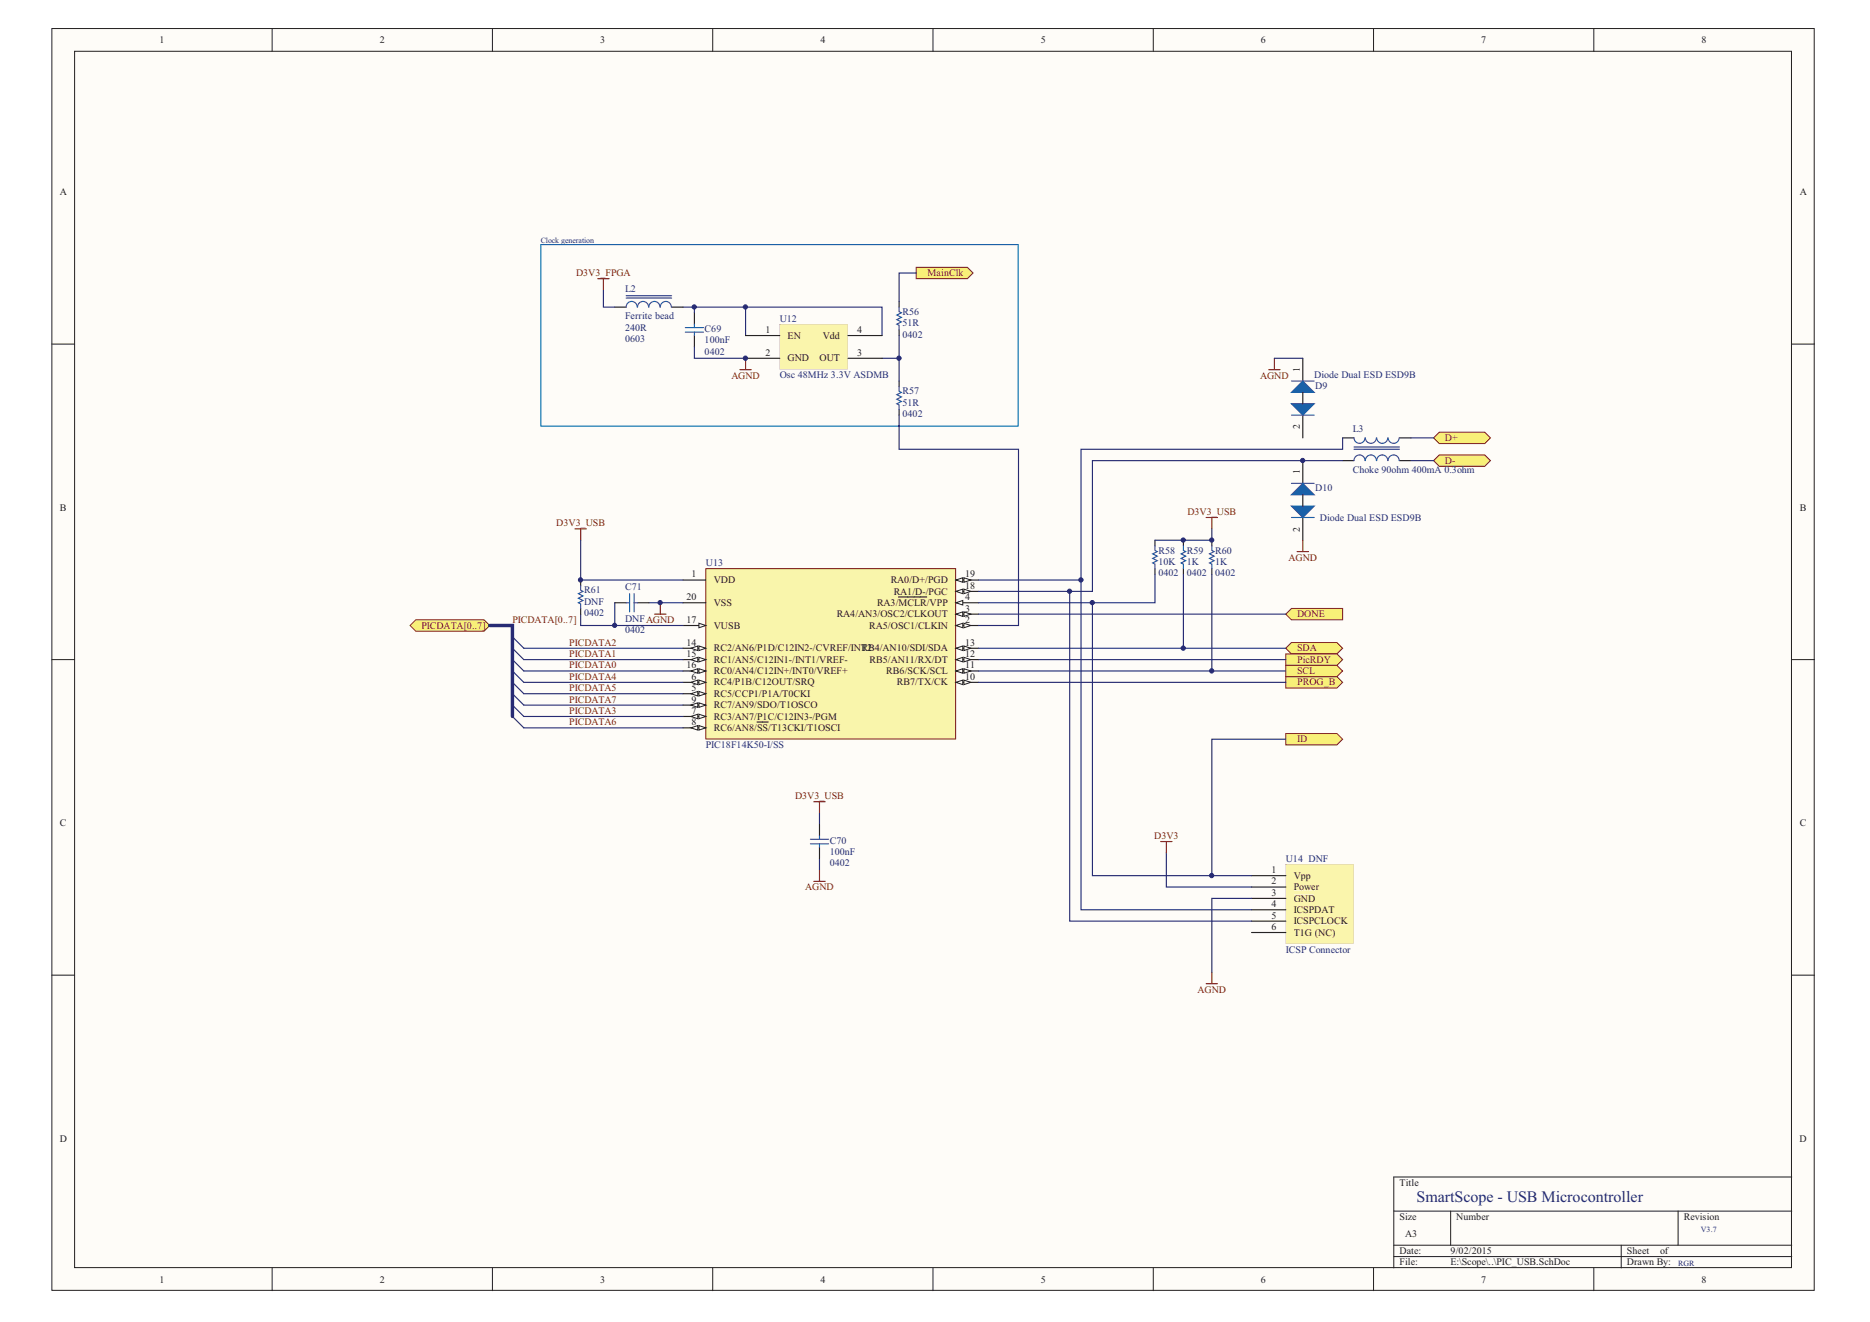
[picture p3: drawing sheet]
<svg xmlns="http://www.w3.org/2000/svg" width="297mm" height="210mm" viewBox="0 0 297 210" stroke-linecap="round" stroke-linejoin="round" font-family="sans-serif">
<path d="M8.2 4.5h280v200.4h-280z" fill="#fefcf8"/>
<path d="M8.2 4.5h280v200.4h-280z" fill="none" stroke="#221f1f" stroke-width=".16"/>
<path d="M11.9 8.1h272.7v193.2h-272.7z" fill="#fefcf8"/>
<g fill="none" stroke="#221f1f" stroke-width=".16">
<path d="M11.9 8.1h272.7v193.2h-272.7zM43.2 4.5v3.6M78.2 4.5v3.6M113.2 4.5v3.6M148.2 4.5v3.6M183.2 4.5v3.6M218.2 4.5v3.6M253.2 4.5v3.6M8.2 54.6h3.7M284.6 54.6h3.6M8.2 104.7h3.7M284.6 104.7h3.6"/>
<path d="M8.2 154.8h3.7M284.6 154.8h3.6M221.4 192.3h63.2M221.4 197.7h63.2M221.4 199.5h63.2M230.4 192.3v5.4M257.5 197.7v3.6M266.6 192.3v5.4M284.6 186.9h-63.2v14.4M43.2 201.3v3.6M78.2 201.3v3.6M113.2 201.3v3.6"/>
<path d="M148.2 201.3v3.6M183.2 201.3v3.6M218.2 201.3v3.6M253.2 201.3v3.6"/>
</g>
<path d="M112.1 90.3h39.7v27h-39.7z" fill="#f9f5ab"/>
<path d="M112.1 90.3h39.7v27h-39.7z" fill="none" stroke="#841517" stroke-width=".16"/>
<path d="M108.5 92.1h3.6M151.8 99.3h3.7" fill="none" stroke="#221f1f" stroke-width=".18"/>
<path d="M151.8 99.3l1.1-.3v.7z" fill="#fefcf8"/>
<path d="M151.8 99.3l1.1-.3v.7z" fill="none" stroke="#221f1f" stroke-width=".16"/>
<path d="M153.1 99l1.1 .3-1.1 .4z" fill="#fefcf8"/>
<path d="M153.1 99l1.1 .3-1.1 .4z" fill="none" stroke="#221f1f" stroke-width=".16"/>
<path d="M151.8 97.5h3.7" fill="none" stroke="#221f1f" stroke-width=".18"/>
<path d="M151.8 97.5l1.1-.4v.8z" fill="#fefcf8"/>
<path d="M151.8 97.5l1.1-.4v.8z" fill="none" stroke="#221f1f" stroke-width=".16"/>
<path d="M153.1 97.1l1.1 .4-1.1 .4z" fill="#fefcf8"/>
<path d="M153.1 97.1l1.1 .4-1.1 .4z" fill="none" stroke="#221f1f" stroke-width=".16"/>
<path d="M151.8 95.7h3.7" fill="none" stroke="#221f1f" stroke-width=".18"/>
<path d="M151.8 95.7l1.1-.4v.8z" fill="#fefcf8"/>
<path d="M151.8 95.7l1.1-.4v.8z" fill="none" stroke="#221f1f" stroke-width=".16"/>
<path d="M142.7 94.8h4.5M108.5 112h3.6" fill="none" stroke="#221f1f" stroke-width=".18"/>
<path d="M111 111.6l1.1 .4-1.1 .3z" fill="#fefcf8"/>
<path d="M111 111.6l1.1 .4-1.1 .3z" fill="none" stroke="#221f1f" stroke-width=".16"/>
<path d="M109.8 112l1-.4v.7z" fill="#fefcf8"/>
<path d="M109.8 112l1-.4v.7z" fill="none" stroke="#221f1f" stroke-width=".16"/>
<path d="M108.5 110.1h3.6" fill="none" stroke="#221f1f" stroke-width=".18"/>
<path d="M111 109.8l1.1 .3-1.1 .4z" fill="#fefcf8"/>
<path d="M111 109.8l1.1 .3-1.1 .4z" fill="none" stroke="#221f1f" stroke-width=".16"/>
<path d="M109.8 110.1l1-.3v.7z" fill="#fefcf8"/>
<path d="M109.8 110.1l1-.3v.7z" fill="none" stroke="#221f1f" stroke-width=".16"/>
<path d="M108.5 108.3h3.6" fill="none" stroke="#221f1f" stroke-width=".18"/>
<path d="M111 108l1.1 .3-1.1 .4z" fill="#fefcf8"/>
<path d="M111 108l1.1 .3-1.1 .4z" fill="none" stroke="#221f1f" stroke-width=".16"/>
<path d="M109.8 108.3l1-.3v.7z" fill="#fefcf8"/>
<path d="M109.8 108.3l1-.3v.7z" fill="none" stroke="#221f1f" stroke-width=".16"/>
<path d="M108.5 113.8h3.6" fill="none" stroke="#221f1f" stroke-width=".18"/>
<path d="M111 113.4l1.1 .4-1.1 .3z" fill="#fefcf8"/>
<path d="M111 113.4l1.1 .4-1.1 .3z" fill="none" stroke="#221f1f" stroke-width=".16"/>
<path d="M109.8 113.8l1-.4v.7z" fill="#fefcf8"/>
<path d="M109.8 113.8l1-.4v.7z" fill="none" stroke="#221f1f" stroke-width=".16"/>
<path d="M108.5 115.6h3.6" fill="none" stroke="#221f1f" stroke-width=".18"/>
<path d="M111 115.2l1.1 .4-1.1 .3z" fill="#fefcf8"/>
<path d="M111 115.2l1.1 .4-1.1 .3z" fill="none" stroke="#221f1f" stroke-width=".16"/>
<path d="M109.8 115.6l1-.4v.7z" fill="#fefcf8"/>
<path d="M109.8 115.6l1-.4v.7z" fill="none" stroke="#221f1f" stroke-width=".16"/>
<path d="M120.3 114.6h1.7M151.8 108.3h3.7" fill="none" stroke="#221f1f" stroke-width=".18"/>
<path d="M151.8 108.3l1.1-.3v.7z" fill="#fefcf8"/>
<path d="M151.8 108.3l1.1-.3v.7z" fill="none" stroke="#221f1f" stroke-width=".16"/>
<path d="M153.1 108l1.1 .3-1.1 .4z" fill="#fefcf8"/>
<path d="M153.1 108l1.1 .3-1.1 .4z" fill="none" stroke="#221f1f" stroke-width=".16"/>
<path d="M151.8 106.5h3.7" fill="none" stroke="#221f1f" stroke-width=".18"/>
<path d="M151.8 106.5l1.1-.3v.7z" fill="#fefcf8"/>
<path d="M151.8 106.5l1.1-.3v.7z" fill="none" stroke="#221f1f" stroke-width=".16"/>
<path d="M153.1 106.2l1.1 .3-1.1 .4z" fill="#fefcf8"/>
<path d="M153.1 106.2l1.1 .3-1.1 .4z" fill="none" stroke="#221f1f" stroke-width=".16"/>
<path d="M151.8 104.7h3.7" fill="none" stroke="#221f1f" stroke-width=".18"/>
<path d="M151.8 104.7l1.1-.3v.7z" fill="#fefcf8"/>
<path d="M151.8 104.7l1.1-.3v.7z" fill="none" stroke="#221f1f" stroke-width=".16"/>
<path d="M153.1 104.4l1.1 .3-1.1 .4z" fill="#fefcf8"/>
<path d="M153.1 104.4l1.1 .3-1.1 .4z" fill="none" stroke="#221f1f" stroke-width=".16"/>
<path d="M151.8 102.9h3.7" fill="none" stroke="#221f1f" stroke-width=".18"/>
<path d="M151.8 102.9l1.1-.3v.7z" fill="#fefcf8"/>
<path d="M151.8 102.9l1.1-.3v.7z" fill="none" stroke="#221f1f" stroke-width=".16"/>
<path d="M153.1 102.6l1.1 .3-1.1 .4z" fill="#fefcf8"/>
<path d="M153.1 102.6l1.1 .3-1.1 .4z" fill="none" stroke="#221f1f" stroke-width=".16"/>
<path d="M108.5 106.5h3.6" fill="none" stroke="#221f1f" stroke-width=".18"/>
<path d="M111 106.2l1.1 .3-1.1 .4z" fill="#fefcf8"/>
<path d="M111 106.2l1.1 .3-1.1 .4z" fill="none" stroke="#221f1f" stroke-width=".16"/>
<path d="M109.8 106.5l1-.3v.7z" fill="#fefcf8"/>
<path d="M109.8 106.5l1-.3v.7z" fill="none" stroke="#221f1f" stroke-width=".16"/>
<path d="M108.5 104.7h3.6" fill="none" stroke="#221f1f" stroke-width=".18"/>
<path d="M111 104.4l1.1 .3-1.1 .4z" fill="#fefcf8"/>
<path d="M111 104.4l1.1 .3-1.1 .4z" fill="none" stroke="#221f1f" stroke-width=".16"/>
<path d="M109.8 104.7l1-.3v.7z" fill="#fefcf8"/>
<path d="M109.8 104.7l1-.3v.7z" fill="none" stroke="#221f1f" stroke-width=".16"/>
<path d="M108.5 102.9h3.6" fill="none" stroke="#221f1f" stroke-width=".18"/>
<path d="M111 102.6l1.1 .3-1.1 .4z" fill="#fefcf8"/>
<path d="M111 102.6l1.1 .3-1.1 .4z" fill="none" stroke="#221f1f" stroke-width=".16"/>
<path d="M109.8 102.9l1-.3v.7z" fill="#fefcf8"/>
<path d="M109.8 102.9l1-.3v.7z" fill="none" stroke="#221f1f" stroke-width=".16"/>
<path d="M108.5 99.3h3.6" fill="none" stroke="#221f1f" stroke-width=".18"/>
<path d="M111 99l1.1 .3-1.1 .4z" fill="#fefcf8"/>
<path d="M111 99l1.1 .3-1.1 .4z" fill="none" stroke="#221f1f" stroke-width=".16"/>
<path d="M151.8 93.9h3.7" fill="none" stroke="#221f1f" stroke-width=".18"/>
<path d="M151.8 93.9l1.1-.4v.8z" fill="#fefcf8"/>
<path d="M151.8 93.9l1.1-.4v.8z" fill="none" stroke="#221f1f" stroke-width=".16"/>
<path d="M153.1 93.5l1.1 .4-1.1 .4z" fill="#fefcf8"/>
<path d="M153.1 93.5l1.1 .4-1.1 .4z" fill="none" stroke="#221f1f" stroke-width=".16"/>
<path d="M151.8 92.1h3.7" fill="none" stroke="#221f1f" stroke-width=".18"/>
<path d="M151.8 92.1l1.1-.4v.8z" fill="#fefcf8"/>
<path d="M151.8 92.1l1.1-.4v.8z" fill="none" stroke="#221f1f" stroke-width=".16"/>
<path d="M153.1 91.7l1.1 .4-1.1 .4z" fill="#fefcf8"/>
<path d="M153.1 91.7l1.1 .4-1.1 .4z" fill="none" stroke="#221f1f" stroke-width=".16"/>
<path d="M108.5 95.7h3.6" fill="none" stroke="#221f1f" stroke-width=".18"/>
<path d="M91.3 84h1.8M92.2 84v1.8M104 97.5h1.8M104.9 95.7v1.8" fill="none" stroke="#841517" stroke-width=".18"/>
<path d="M104.9 95.7h3.6" fill="none" stroke="#262a73" stroke-width=".18"/>
<path d="M65.1 99.3l.9-.9h10.9l.9 .9-.9 .9h-10.9z" fill-rule="evenodd" fill="#f8f078"/>
<path d="M65.1 99.3l.9-.9h10.9l.9 .9-.9 .9h-10.9z" fill="none" stroke="#841517" stroke-width=".16"/>
<path d="M92.2 97.5v1.8h16.3M97.7 95.7v3.6M103.1 95.7h1.8M81.4 101.1l1.8 1.8h25.3M81.4 102.9l1.8 1.8h25.3M81.4 104.7l1.8 1.8h25.3M81.4 106.5l1.8 1.8h25.3M81.4 108.3l1.8 1.8h25.3M81.4 110.1l1.8 1.9h25.3M81.4 112l1.8 1.8h25.3M81.4 113.8l1.8 1.8h25.3" fill="none" stroke="#262a73" stroke-width=".18"/>
<path d="M227.7 73.1l.9-.9h7.2l1 .9-1 .9h-7.2z" fill-rule="evenodd" fill="#f8f078"/>
<path d="M227.7 73.1l.9-.9h7.2l1 .9-1 .9h-7.2z" fill="none" stroke="#841517" stroke-width=".16"/>
<path d="M227.7 69.5l.9-.9h7.2l1 .9-1 .9h-7.2z" fill-rule="evenodd" fill="#f8f078"/>
<path d="M227.7 69.5l.9-.9h7.2l1 .9-1 .9h-7.2z" fill="none" stroke="#841517" stroke-width=".16"/>
<path d="M204.2 105.6h8.2l.9 .9-.9 .9h-8.2z" fill-rule="evenodd" fill="#f8f078"/>
<path d="M204.2 105.6h8.2l.9 .9-.9 .9h-8.2z" fill="none" stroke="#841517" stroke-width=".16"/>
<path d="M155.5 106.5h48.7" fill="none" stroke="#262a73" stroke-width=".18"/>
<path d="M204.2 102.9l.9-.9h7.3l.9 .9-.9 .9h-7.3z" fill-rule="evenodd" fill="#f8f078"/>
<path d="M204.2 102.9l.9-.9h7.3l.9 .9-.9 .9h-7.3z" fill="none" stroke="#841517" stroke-width=".16"/>
<path d="M204.2 103.8h8.2l.9 .9-.9 .9h-8.2z" fill-rule="evenodd" fill="#f8f078"/>
<path d="M204.2 103.8h8.2l.9 .9-.9 .9h-8.2z" fill="none" stroke="#841517" stroke-width=".16"/>
<path d="M155.5 104.7h48.7" fill="none" stroke="#262a73" stroke-width=".18"/>
<path d="M204.2 107.4h8.2l.9 .9-.9 .9h-8.2z" fill-rule="evenodd" fill="#f8f078"/>
<path d="M204.2 107.4h8.2l.9 .9-.9 .9h-8.2z" fill="none" stroke="#841517" stroke-width=".16"/>
<path d="M191.6 82.2h1.8M192.5 82.2v1.8M129.3 139.9h1.8M129.3 127.3h1.8M130.2 127.3v1.8M130.2 138.1v1.8" fill="none" stroke="#841517" stroke-width=".18"/>
<path d="M130.2 129.1v1.8" fill="none" stroke="#262a73" stroke-width=".18"/>
<path d="M77.8 99.3h3.6v14.5" fill="none" stroke="#262a73" stroke-width=".54"/>
<path d="M145.5 42.4h8.2l.9 .9-.9 1h-8.2z" fill-rule="evenodd" fill="#f8f078"/>
<path d="M145.5 42.4h8.2l.9 .9-.9 1h-8.2z" fill="none" stroke="#841517" stroke-width=".16"/>
<g fill="#221f1f">
<path d="M198.8 139l5.4-.1 .1 .1-.1 .1h-5.4z"/>
<path d="M198.8 140.8l5.4-.1 .1 .1-.1 .1h-5.4z"/>
<path d="M198.8 142.6h5.4h.1l-.1 .1h-5.4z"/>
<path d="M198.8 144.4h5.4l.1 .1h-.1h-5.4z"/>
<path d="M198.8 146.2h5.4l.1 .1h-.1h-5.4z"/>
<path d="M198.8 148h5.4l.1 .1-.1 .1h-5.4z"/>
</g>
<path d="M204.2 137.2h10.8v12.6h-10.8l.1-1.7-.1-.1 .1-1.7-.1-.1 .1-1.7-.1-.1 .1-1.8h-.1l.1-1.8h-.1l.1-1.8zM208.9 147.5v1.4h3.2v-1.4zM205.5 147.5v1.1h2.9v-1.1zM210.8 145.7v1.1h3.3v-1.1zM206 145.7v1.1h4.7v-1.1zM205.5 145.7v1.1h.5v-1.1zM206 143.9v1.1h5v-1.1zM211.1 143.9v1h.9v-1zM205.5 143.9v1h.5v-1zM205.6 142.1v1.1h3.3v-1.1zM207.2 140.6v.8h1.8v-.8zM205.5 140.3v1.1h1.6v-1.1zM209 140.6v.7h.5v-.7zM207.4 138.8v1.1h.8v-1.1zM205.5 138.5v1.4h1.9v-1.4z" fill="#faf5ac"/>
<path d="M204.2 138.9l.1 .1-.1 .1z" fill="#221f1f"/>
<g fill="#faf5ac">
<path d="M205.5 138.5h1.9v1.4h-1.9z"/>
<path d="M207.4 138.8h.8v1.1h-.8z"/>
</g>
<path d="M204.2 140.8h.1l-.1 .1z" fill="#221f1f"/>
<g fill="#faf5ac">
<path d="M205.5 140.3h1.6v1.1h-1.6z"/>
<path d="M207.2 140.6h1.8v.8h-1.8z"/>
<path d="M209 140.6h.5v.7h-.5z"/>
</g>
<path d="M204.2 142.6h.1l-.1 .1z" fill="#221f1f"/>
<path d="M205.6 142.1h3.3v1.1h-3.3z" fill="#faf5ac"/>
<path d="M204.2 144.4l.1 .1h-.1z" fill="#221f1f"/>
<g fill="#faf5ac">
<path d="M205.5 143.9h.5v1h-.5z"/>
<path d="M206 143.9h5v1.1h-5z"/>
<path d="M211.1 143.9h.9v1h-.9z"/>
</g>
<path d="M204.2 146.2l.1 .1h-.1z" fill="#221f1f"/>
<g fill="#faf5ac">
<path d="M205.5 145.7h.5v1.1h-.5z"/>
<path d="M206 145.7h4.7v1.1h-4.7z"/>
<path d="M210.8 145.7h3.3v1.1h-3.3z"/>
</g>
<path d="M204.2 148l.1 .1-.1 .1z" fill="#221f1f"/>
<g fill="#faf5ac">
<path d="M205.5 147.5h2.9v1.1h-2.9z"/>
<path d="M208.9 147.5h3.2v1.4h-3.2z"/>
</g>
<path d="M204.2 137.2h10.8v12.6h-10.8v-1.6v1.6h10.8v-12.6h-10.8v1.7zM204.2 144.5v1.7zM204.2 142.7v1.7zM204.2 140.9v1.7zM204.2 139.1v1.7z" fill="#841517"/>
<g fill="#221f1f">
<path d="M204.2 138.9v.2z"/>
<path d="M204.2 140.7v.2z"/>
<path d="M204.2 142.6v.1z"/>
<path d="M204.2 144.4v.1z"/>
</g>
<path d="M204.2 146.3v1.7z" fill="#841517"/>
<g fill="#221f1f">
<path d="M204.2 146.2v.1z"/>
<path d="M204.2 148v.2z"/>
</g>
<path d="M191.6 156.2h1.8M192.5 154.4v1.8" fill="none" stroke="#841517" stroke-width=".18"/>
<path d="M169.9 93.9v52.4h28.9M130.2 136.3v1.8M198.8 142.6h-6.3v11.8" fill="none" stroke="#262a73" stroke-width=".18"/>
<path d="M204.2 116.5h8.2l.9 .9-.9 .9h-8.2z" fill-rule="evenodd" fill="#f8f078"/>
<path d="M204.2 116.5h8.2l.9 .9-.9 .9h-8.2z" fill="none" stroke="#841517" stroke-width=".16"/>
<path d="M108.5 48.8h9.9M110.3 55.1v1.8h8.1M110.3 48.8v.9M118.4 48.8h21.7v4.5M118.4 48.8v4.5M155.5 108.3h48.7M185.3 135.4v5.4h13.5" fill="none" stroke="#262a73" stroke-width=".18"/>
<g fill="none" stroke="#221f1f" stroke-width=".18">
<path d="M110.3 49.7v1.8M110.3 53.3v1.8M206.9 56.9v3.6M206.9 65.9v3.6M213.3 69.5h1.8M213.3 73.1h1.8M222.3 69.5h1.8M222.3 73.1h1.8M92.2 92.1v.9M92.2 96.6v.9M97.7 95.7h1.8M101.3 95.7h1.8"/>
<path d="M183.5 85.8v.9M183.5 90.3v.9M188 85.8v.9M188 90.3v.9M192.5 85.8v.9M192.5 90.3v.9M130.2 130.9v1.8M130.2 134.5v1.8"/>
</g>
<g fill="none" stroke="#2b53a4" stroke-width=".18">
<path d="M108.9 52h2.8M108.9 52.7h2.8M110.3 51.5v.5M110.3 52.7v.6M216.8 69.5a.88 .88 0 0 1-.9 .9 .88 .88 0 0 1-.8-.9M216.8 73.1a.88 .88 0 0 0-.9-.9 .88 .88 0 0 0-.8 .9M218.6 69.5a.88 .88 0 0 1-.8 .9 .88 .88 0 0 1-.9-.9M218.6 73.1a.88 .88 0 0 0-.8-.9 .88 .88 0 0 0-.9 .9M220.4 69.5a.88 .88 0 0 1-.8 .9 .88 .88 0 0 1-.9-.9M220.4 73.1a.88 .88 0 0 0-.8-.9 .88 .88 0 0 0-.9 .9M222.2 69.5a.88 .88 0 0 1-.8 .9 .88 .88 0 0 1-.9-.9M222.2 73.1a.88 .88 0 0 0-.8-.9 .88 .88 0 0 0-.9 .9"/>
<path d="M92.2 93v.7l.4 .2-.7 .4 .7 .3-.7 .4 .7 .3-.7 .4 .3 .2v.7M99.5 95.7h.5M100 94.3v2.8M100.7 94.3v2.8M100.7 95.7h.6M183.5 86.7v.7l.3 .2-.7 .3 .7 .4-.7 .4 .7 .3-.7 .4 .4 .2v.7M188 86.7v.7l.3 .2-.7 .3 .7 .4-.7 .4 .7 .3-.7 .4 .4 .2v.7M192.5 86.7v.7l.4 .2-.8 .3 .8 .4-.8 .4 .8 .3-.8 .4 .4 .2v.7M128.7 133.3h2.9M128.7 134h2.9M130.2 132.7v.6M130.2 134v.5"/>
</g>
<path d="M94.9 44.3h1.9M95.8 44.3v1.8M117.5 58.7h1.8M118.4 56.9v1.8" fill="none" stroke="#841517" stroke-width=".18"/>
<path d="M215.1 71.3h7.2M215.1 71h7.2" fill="none" stroke="#28459c" stroke-width=".18"/>
<path d="M205.1 62.3l1.8-1.8 1.9 1.8z" fill="#2b53a4"/>
<path d="M205.1 62.3l1.8-1.8 1.9 1.8zM205.1 60.5h3.7" fill="none" stroke="#2b53a4" stroke-width=".18"/>
<path d="M205.1 64.1h3.7l-1.9 1.8z" fill="#2b53a4"/>
<path d="M205.1 64.1h3.7l-1.9 1.8zM205.1 65.9h3.7" fill="none" stroke="#2b53a4" stroke-width=".18"/>
<path d="M206.9 62.3v1.8M206.9 73.1v3.6M206.9 82.2v3.6" fill="none" stroke="#221f1f" stroke-width=".18"/>
<path d="M205.1 78.6l1.8-1.9 1.9 1.9z" fill="#2b53a4"/>
<path d="M205.1 78.6l1.8-1.9 1.9 1.9zM205.1 76.7h3.7" fill="none" stroke="#2b53a4" stroke-width=".18"/>
<path d="M205.1 80.4h3.7l-1.9 1.8z" fill="#2b53a4"/>
<path d="M101.2 48.8a.88 .88 0 0 0-.9-.9 .88 .88 0 0 0-.8 .9M103 48.8a.88 .88 0 0 0-.9-.9 .88 .88 0 0 0-.8 .9M104.8 48.8a.88 .88 0 0 0-.8-.9 .88 .88 0 0 0-.9 .9M106.6 48.8a.88 .88 0 0 0-.8-.9 .88 .88 0 0 0-.9 .9M142.8 48.8v.7l.4 .2-.7 .3 .7 .4-.7 .4 .7 .3-.7 .4 .3 .2v.7M142.8 61.4v.7l.4 .2-.7 .4 .7 .3-.7 .4 .7 .3-.7 .4 .3 .2v.7M205.1 80.4h3.7l-1.9 1.8zM205.1 82.2h3.7" fill="none" stroke="#2b53a4" stroke-width=".18"/>
<path d="M97.7 48.8h1.8M106.7 48.8h1.8M142.8 47.9v.9M142.8 52.4v.9M142.8 60.5v.9M142.8 65v.9M206.9 78.6v1.8" fill="none" stroke="#221f1f" stroke-width=".18"/>
<path d="M201.5 58.7h1.8M202.4 56.9v1.8M206 87.6h1.8M206.9 85.8v1.8M184.4 133.6h1.8M185.3 133.6v1.8" fill="none" stroke="#841517" stroke-width=".18"/>
<path d="M95.8 46.1v2.7h1.9M140.1 56.9h2.7M142.8 53.3v7.2M145.5 43.3h-2.7v4.6M202.4 56.9h4.5M213.3 73.1h-39.8v20.8h-18M224.1 69.5h3.6M224.1 73.1h3.6M183.5 91.2v4.5h-28" fill="none" stroke="#262a73" stroke-width=".18"/>
<path d="M99.5 47h7.2M99.5 47.3h7.2" fill="none" stroke="#28459c" stroke-width=".18"/>
<path d="M142.8 65.9h.1v5.3h19v28.2h-6.4l-.1-.1 .1-.1h6.2v-27.8h-19z" fill="#262a73"/>
<path d="M205.1 96.6h8.2v1.8h-8.2l-.9-.9z" fill-rule="evenodd" fill="#f8f078"/>
<path d="M205.1 96.6h8.2v1.8h-8.2l-.9-.9z" fill="none" stroke="#841517" stroke-width=".16"/>
<path d="M155.5 97.5h48.7" fill="none" stroke="#262a73" stroke-width=".18"/>
<g fill="#221f1f">
<path d="M118.4 53.2h5.4l.1 .1-.1 .1h-5.4z"/>
<path d="M118.4 56.8h5.4l.1 .1-.1 .1h-5.4z"/>
<path d="M134.6 56.8h5.5l.1 .1-.1 .1h-5.4z"/>
<path d="M134.6 53.2h5.5l.1 .1-.1 .1h-5.4z"/>
</g>
<path d="M123.9 51.5h10.7v7.1h-10.7v-1.7v-.1v-3.4v-.1zM130.2 56.3v1.1h3.2v-1.1zM125.2 56.3v1.1h3.3v-1.1zM130.7 52.7v1.1h1.9v-1.1zM132.7 52.7v1.1h.7v-1.1zM125.1 52.7v1.1h2.1v-1.1z" fill="#faf5ac"/>
<path d="M123.9 53.2v.1v.1z" fill="#221f1f"/>
<path d="M125.1 52.7h2.1v1.1h-2.1z" fill="#faf5ac"/>
<path d="M123.9 56.8v.1v.1z" fill="#221f1f"/>
<path d="M125.2 56.3h3.3v1.1h-3.3z" fill="#faf5ac"/>
<path d="M134.6 56.8v.2z" fill="#221f1f"/>
<path d="M130.2 56.3h3.2v1.1h-3.2z" fill="#faf5ac"/>
<path d="M134.6 53.2v.1z" fill="#221f1f"/>
<g fill="#faf5ac">
<path d="M130.7 52.7h1.9v1.1h-1.9z"/>
<path d="M132.7 52.7h.7v1.1h-.7z"/>
</g>
<path d="M123.8 57l.1 1.6h10.7v-1.6v1.6h-10.8zM134.6 53.3v3.5zM123.8 53.4l.1 3.4zM123.8 51.5h10.8v1.7v-1.7h-10.7l-.1 1.7z" fill="#841517"/>
<g fill="#221f1f">
<path d="M123.8 53.2l.1 .2z"/>
<path d="M123.8 56.8l.1 .2z"/>
<path d="M134.6 56.8v.2z"/>
<path d="M134.6 53.2v.2z"/>
</g>
<path d="M213.3 69.5v1.8h-41.6v73.2h27.1M92.2 85.8v6.3h16.3M155.5 92.1h16.2M173.5 95.7v43.3h19M188 91.2v11.7M192.5 84v1.8h-9M192.5 91.2v15.3M155.5 102.9h48.7M204.2 117.4h-11.7v21.6M192.5 139h6.3" fill="none" stroke="#262a73" stroke-width=".18"/>
<path d="M85.8 38.7h76v29.1h-18.9v-.2h18.7v-28.7h-75.6v28.7h56.7v.2h-56.9zM85.9 38.8h.1z" fill="#0073ad"/>
<g fill="#262a73">
<path d="M142.7 67.6h.2v.2h-.2z"/>
<circle cx="92.2" cy="92.1" r=".34"/>
</g>
<circle cx="92.2" cy="92.1" r=".34" fill="none" stroke="#262a73" stroke-width=".16"/>
<circle cx="97.6" cy="99.3" r=".33" fill="#262a73"/>
<circle cx="97.6" cy="99.3" r=".33" fill="none" stroke="#262a73" stroke-width=".16"/>
<circle cx="104.9" cy="95.7" r=".33" fill="#262a73"/>
<circle cx="104.9" cy="95.7" r=".33" fill="none" stroke="#262a73" stroke-width=".16"/>
<circle cx="110.3" cy="48.7" r=".33" fill="#262a73"/>
<circle cx="110.3" cy="48.7" r=".33" fill="none" stroke="#262a73" stroke-width=".16"/>
<circle cx="118.4" cy="56.9" r=".34" fill="#262a73"/>
<circle cx="118.4" cy="56.9" r=".34" fill="none" stroke="#262a73" stroke-width=".16"/>
<circle cx="118.4" cy="48.7" r=".33" fill="#262a73"/>
<circle cx="118.4" cy="48.7" r=".33" fill="none" stroke="#262a73" stroke-width=".16"/>
<circle cx="142.8" cy="56.9" r=".34" fill="#262a73"/>
<circle cx="142.8" cy="56.9" r=".34" fill="none" stroke="#262a73" stroke-width=".16"/>
<circle cx="169.9" cy="93.9" r=".33" fill="#262a73"/>
<circle cx="169.9" cy="93.9" r=".33" fill="none" stroke="#262a73" stroke-width=".16"/>
<circle cx="171.7" cy="92.1" r=".34" fill="#262a73"/>
<circle cx="171.7" cy="92.1" r=".34" fill="none" stroke="#262a73" stroke-width=".16"/>
<circle cx="173.5" cy="95.7" r=".33" fill="#262a73"/>
<circle cx="173.5" cy="95.7" r=".33" fill="none" stroke="#262a73" stroke-width=".16"/>
<circle cx="187.9" cy="102.9" r=".34" fill="#262a73"/>
<circle cx="187.9" cy="102.9" r=".34" fill="none" stroke="#262a73" stroke-width=".16"/>
<circle cx="187.9" cy="85.7" r=".33" fill="#262a73"/>
<circle cx="187.9" cy="85.7" r=".33" fill="none" stroke="#262a73" stroke-width=".16"/>
<circle cx="192.5" cy="139" r=".34" fill="#262a73"/>
<circle cx="192.5" cy="139" r=".34" fill="none" stroke="#262a73" stroke-width=".16"/>
<circle cx="192.5" cy="106.5" r=".34" fill="#262a73"/>
<circle cx="192.5" cy="106.5" r=".34" fill="none" stroke="#262a73" stroke-width=".16"/>
<circle cx="192.5" cy="85.7" r=".33" fill="#262a73"/>
<circle cx="192.5" cy="85.7" r=".33" fill="none" stroke="#262a73" stroke-width=".16"/>
<circle cx="206.9" cy="73.1" r=".34" fill="#262a73"/>
<circle cx="206.9" cy="73.1" r=".34" fill="none" stroke="#262a73" stroke-width=".16"/>
<text font-size="2.5" fill="#262a73" x="225" y="190.8">SmartScope - USB Microcontroller</text>
<g font-size="1.6" fill="#221f1f">
<text x="25.3" y="6.9">1</text>
<text x="60.3" y="6.9">2</text>
<text x="95.3" y="6.9">3</text>
<text x="130.3" y="6.9">4</text>
<text x="165.3" y="6.9">5</text>
<text x="200.3" y="6.9">6</text>
<text x="235.3" y="6.9">7</text>
<text x="270.3" y="6.9">8</text>
<text x="9.5" y="31">A</text>
<text x="285.9" y="31">A</text>
<text x="121.6" y="52.9">1</text>
<text x="125.1" y="53.8">EN</text>
<text x="130.7" y="53.8">Vdd</text>
<text x="136.1" y="52.9">4</text>
<text x="121.6" y="56.5">2</text>
<text x="125.1" y="57.4">GND</text>
<text x="130.2" y="57.4">OUT</text>
<text x="136.1" y="56.5">3</text>
<text x="206.5" y="59.1" transform="rotate(-90 206.5 59.1)">1</text>
<text x="206.5" y="68.2" transform="rotate(-90 206.5 68.2)">2</text>
<text x="206.5" y="75.3" transform="rotate(-90 206.5 75.3)">1</text>
<text x="9.5" y="81.1">B</text>
<text x="285.9" y="81.1">B</text>
<text x="206.5" y="84.4" transform="rotate(-90 206.5 84.4)">2</text>
<text x="109.1" y="95.3">20</text>
<text x="109.9" y="91.7">1</text>
<text x="113.4" y="92.6">VDD</text>
<text x="141.5" y="92.6">RA0/D+/PGD</text>
<text x="142" y="94.4">RA1/D-/PGC</text>
<text x="153.3" y="93.5">18</text>
<text x="153.3" y="95.3">4</text>
<text x="153.3" y="91.7">19</text>
<text x="109.1" y="98.9">17</text>
<text x="113.4" y="99.8">VUSB</text>
<text x="113.4" y="96.2">VSS</text>
<text x="132.9" y="98">RA4/AN3/OSC2/CLKOUT</text>
<text x="138.1" y="99.8">RA5/OSC1/CLKIN</text>
<text x="139.3" y="96.2">RA3/MCLR/VPP</text>
<text x="153.3" y="98.9">2</text>
<text x="153.3" y="97.1">3</text>
<text x="109.1" y="106.1">16</text>
<text x="109.1" y="104.3">15</text>
<text x="109.1" y="102.5">14</text>
<text x="109.9" y="107.9">6</text>
<text x="113.4" y="107">RC0/AN4/C12IN+/INT0/VREF+</text>
<text x="113.4" y="105.2">RC1/AN5/C12IN1-/INT1/VREF-</text>
<text x="113.4" y="103.4">RC2/AN6/P1D/C12IN2-/CVREF/INT2</text>
<text x="136.8" y="103.4">RB4/AN10/SDI/SDA</text>
<text x="138.1" y="105.2">RB5/AN11/RX/DT</text>
<text x="140.8" y="107">RB6/SCK/SCL</text>
<text x="153.3" y="102.5">13</text>
<text x="153.3" y="106.1">11</text>
<text x="153.3" y="107.9">10</text>
<text x="153.3" y="104.3">12</text>
<text x="109.9" y="111.5">9</text>
<text x="109.9" y="109.7">5</text>
<text x="109.9" y="113.4">7</text>
<text x="113.4" y="112.4">RC7/AN9/SDO/T1OSCO</text>
<text x="113.4" y="110.6">RC5/CCP1/P1A/T0CKI</text>
<text x="113.4" y="108.8">RC4/P1B/C12OUT/SRQ</text>
<text x="142.4" y="108.8">RB7/TX/CK</text>
<text x="109.9" y="115.2">8</text>
<text x="113.4" y="114.3">RC3/AN7/P1C/C12IN3-/PGM</text>
<text x="113.4" y="116.1">RC6/AN8/SS/T13CKI/T1OSCI</text>
<text x="9.5" y="131.2">C</text>
<text x="285.9" y="131.2">C</text>
<text x="202" y="138.6">1</text>
<text x="202" y="140.4">2</text>
<text x="202" y="142.2">3</text>
<text x="205.5" y="139.5">Vpp</text>
<text x="205.5" y="141.3">Power</text>
<text x="205.5" y="143.1">GND</text>
<text x="202" y="144">4</text>
<text x="202" y="145.8">5</text>
<text x="202" y="147.7">6</text>
<text x="205.5" y="144.9">ICSPDAT</text>
<text x="205.5" y="146.8">ICSPCLOCK</text>
<text x="205.5" y="148.6">T1G (NC)</text>
<text x="9.5" y="181.3">D</text>
<text x="285.9" y="181.3">D</text>
<text x="222.3" y="188.3">Title</text>
<text x="222.3" y="193.7">Size</text>
<text x="223.2" y="196.4">A3</text>
<text x="231.3" y="193.7">Number</text>
<text x="267.5" y="193.7">Revision</text>
<text x="25.3" y="203.6">1</text>
<text x="60.3" y="203.6">2</text>
<text x="95.3" y="203.6">3</text>
<text x="130.3" y="203.6">4</text>
<text x="165.3" y="203.6">5</text>
<text x="200.3" y="203.6">6</text>
<text x="222.3" y="199.1">Date:</text>
<text x="222.3" y="200.9">File:</text>
<text x="230.4" y="199.1">9/02/2015</text>
<text x="230.4" y="200.9">E:\Scope\..\PIC_USB.SchDoc</text>
<text x="235.3" y="203.6">7</text>
<text x="258.4" y="200.9">Drawn By:</text>
<text x="258.4" y="199.1">Sheet</text>
<text x="263.7" y="199.1">of</text>
<text x="270.3" y="203.6">8</text>
</g>
<g font-size="1.6" fill="#841517">
<text x="91.5" y="43.8">D3V3_FPGA</text>
<text x="147.3" y="43.8">MainClk</text>
<text x="116.2" y="60.1">AGND</text>
<text x="200.2" y="60.1">AGND</text>
<text x="229.5" y="70">D+</text>
<text x="229.5" y="73.6">D-</text>
<text x="88.4" y="83.6">D3V3_USB</text>
<text x="188.6" y="81.8">D3V3_USB</text>
<text x="204.7" y="89">AGND</text>
<text x="66.9" y="99.8">PICDATA[0..7]</text>
<text x="81.4" y="98.9">PICDATA[0..7]</text>
<text x="206" y="98">DONE</text>
<text x="90.4" y="102.5">PICDATA2</text>
<text x="90.4" y="104.3">PICDATA1</text>
<text x="90.4" y="106.1">PICDATA0</text>
<text x="90.4" y="107.9">PICDATA4</text>
<text x="206" y="107">SCL</text>
<text x="206" y="103.4">SDA</text>
<text x="206" y="105.2">PicRDY</text>
<text x="90.4" y="109.7">PICDATA5</text>
<text x="90.4" y="111.5">PICDATA7</text>
<text x="90.4" y="113.4">PICDATA3</text>
<text x="206" y="108.8">PROG_B</text>
<text x="90.4" y="115.2">PICDATA6</text>
<text x="206" y="117.9">ID</text>
<text x="126.3" y="126.9">D3V3_USB</text>
<text x="183.3" y="133.2">D3V3</text>
<text x="127.9" y="141.4">AGND</text>
<text x="190.2" y="157.6">AGND</text>
</g>
<g font-size="1.6" fill="#262a73">
<text x="99.3" y="46.4">L2</text>
<text x="99.3" y="52.5">240R</text>
<text x="99.3" y="50.7">Ferrite bead</text>
<text x="111.9" y="52.7">C69</text>
<text x="123.8" y="51.1">U12</text>
<text x="143.4" y="51.8">51R</text>
<text x="143.4" y="53.6">0402</text>
<text x="143.4" y="50">R56</text>
<text x="99.3" y="54.3">0603</text>
<text x="111.9" y="54.5">100nF</text>
<text x="111.9" y="56.3">0402</text>
<text x="123.8" y="60.1">Osc 48MHz 3.3V ASDMB</text>
<text x="143.4" y="64.4">51R</text>
<text x="143.4" y="62.6">R57</text>
<text x="208.8" y="60.1">Diode Dual ESD ESD9B</text>
<text x="208.9" y="61.7">D9</text>
<text x="143.4" y="66.2">0402</text>
<text x="214.9" y="68.6">L3</text>
<text x="208.9" y="78">D10</text>
<text x="214.9" y="75.1">Choke 90ohm 400mA 0.3ohm</text>
<text x="209.7" y="82.7">Diode Dual ESD ESD9B</text>
<text x="112.1" y="89.9">U13</text>
<text x="184" y="87.9">R58</text>
<text x="184" y="89.7">10K</text>
<text x="188.5" y="89.7">1K</text>
<text x="188.5" y="87.9">R59</text>
<text x="193" y="89.7">1K</text>
<text x="193" y="87.9">R60</text>
<text x="92.8" y="94.2">R61</text>
<text x="99.3" y="93.7">C71</text>
<text x="184" y="91.5">0402</text>
<text x="188.5" y="91.5">0402</text>
<text x="193" y="91.5">0402</text>
<text x="92.8" y="96">DNF</text>
<text x="92.8" y="97.8">0402</text>
<text x="99.3" y="98.7">DNFAGND</text>
<text x="99.3" y="100.5">0402</text>
<text x="112.1" y="118.8">PIC18F14K50-I/SS</text>
<text x="131.8" y="135.7">100nF</text>
<text x="131.8" y="137.5">0402</text>
<text x="131.8" y="133.9">C70</text>
<text x="204.2" y="136.8">U14 DNF</text>
<text x="204.2" y="151.3">ICSP Connector</text>
</g>
<g font-size="1.3" fill="#262a73">
<text x="85.9" y="38.5">Clock generation</text>
<text x="270.2" y="195.6">V3.7</text>
<text x="266.6" y="201">RGR</text>
</g>
</svg>
